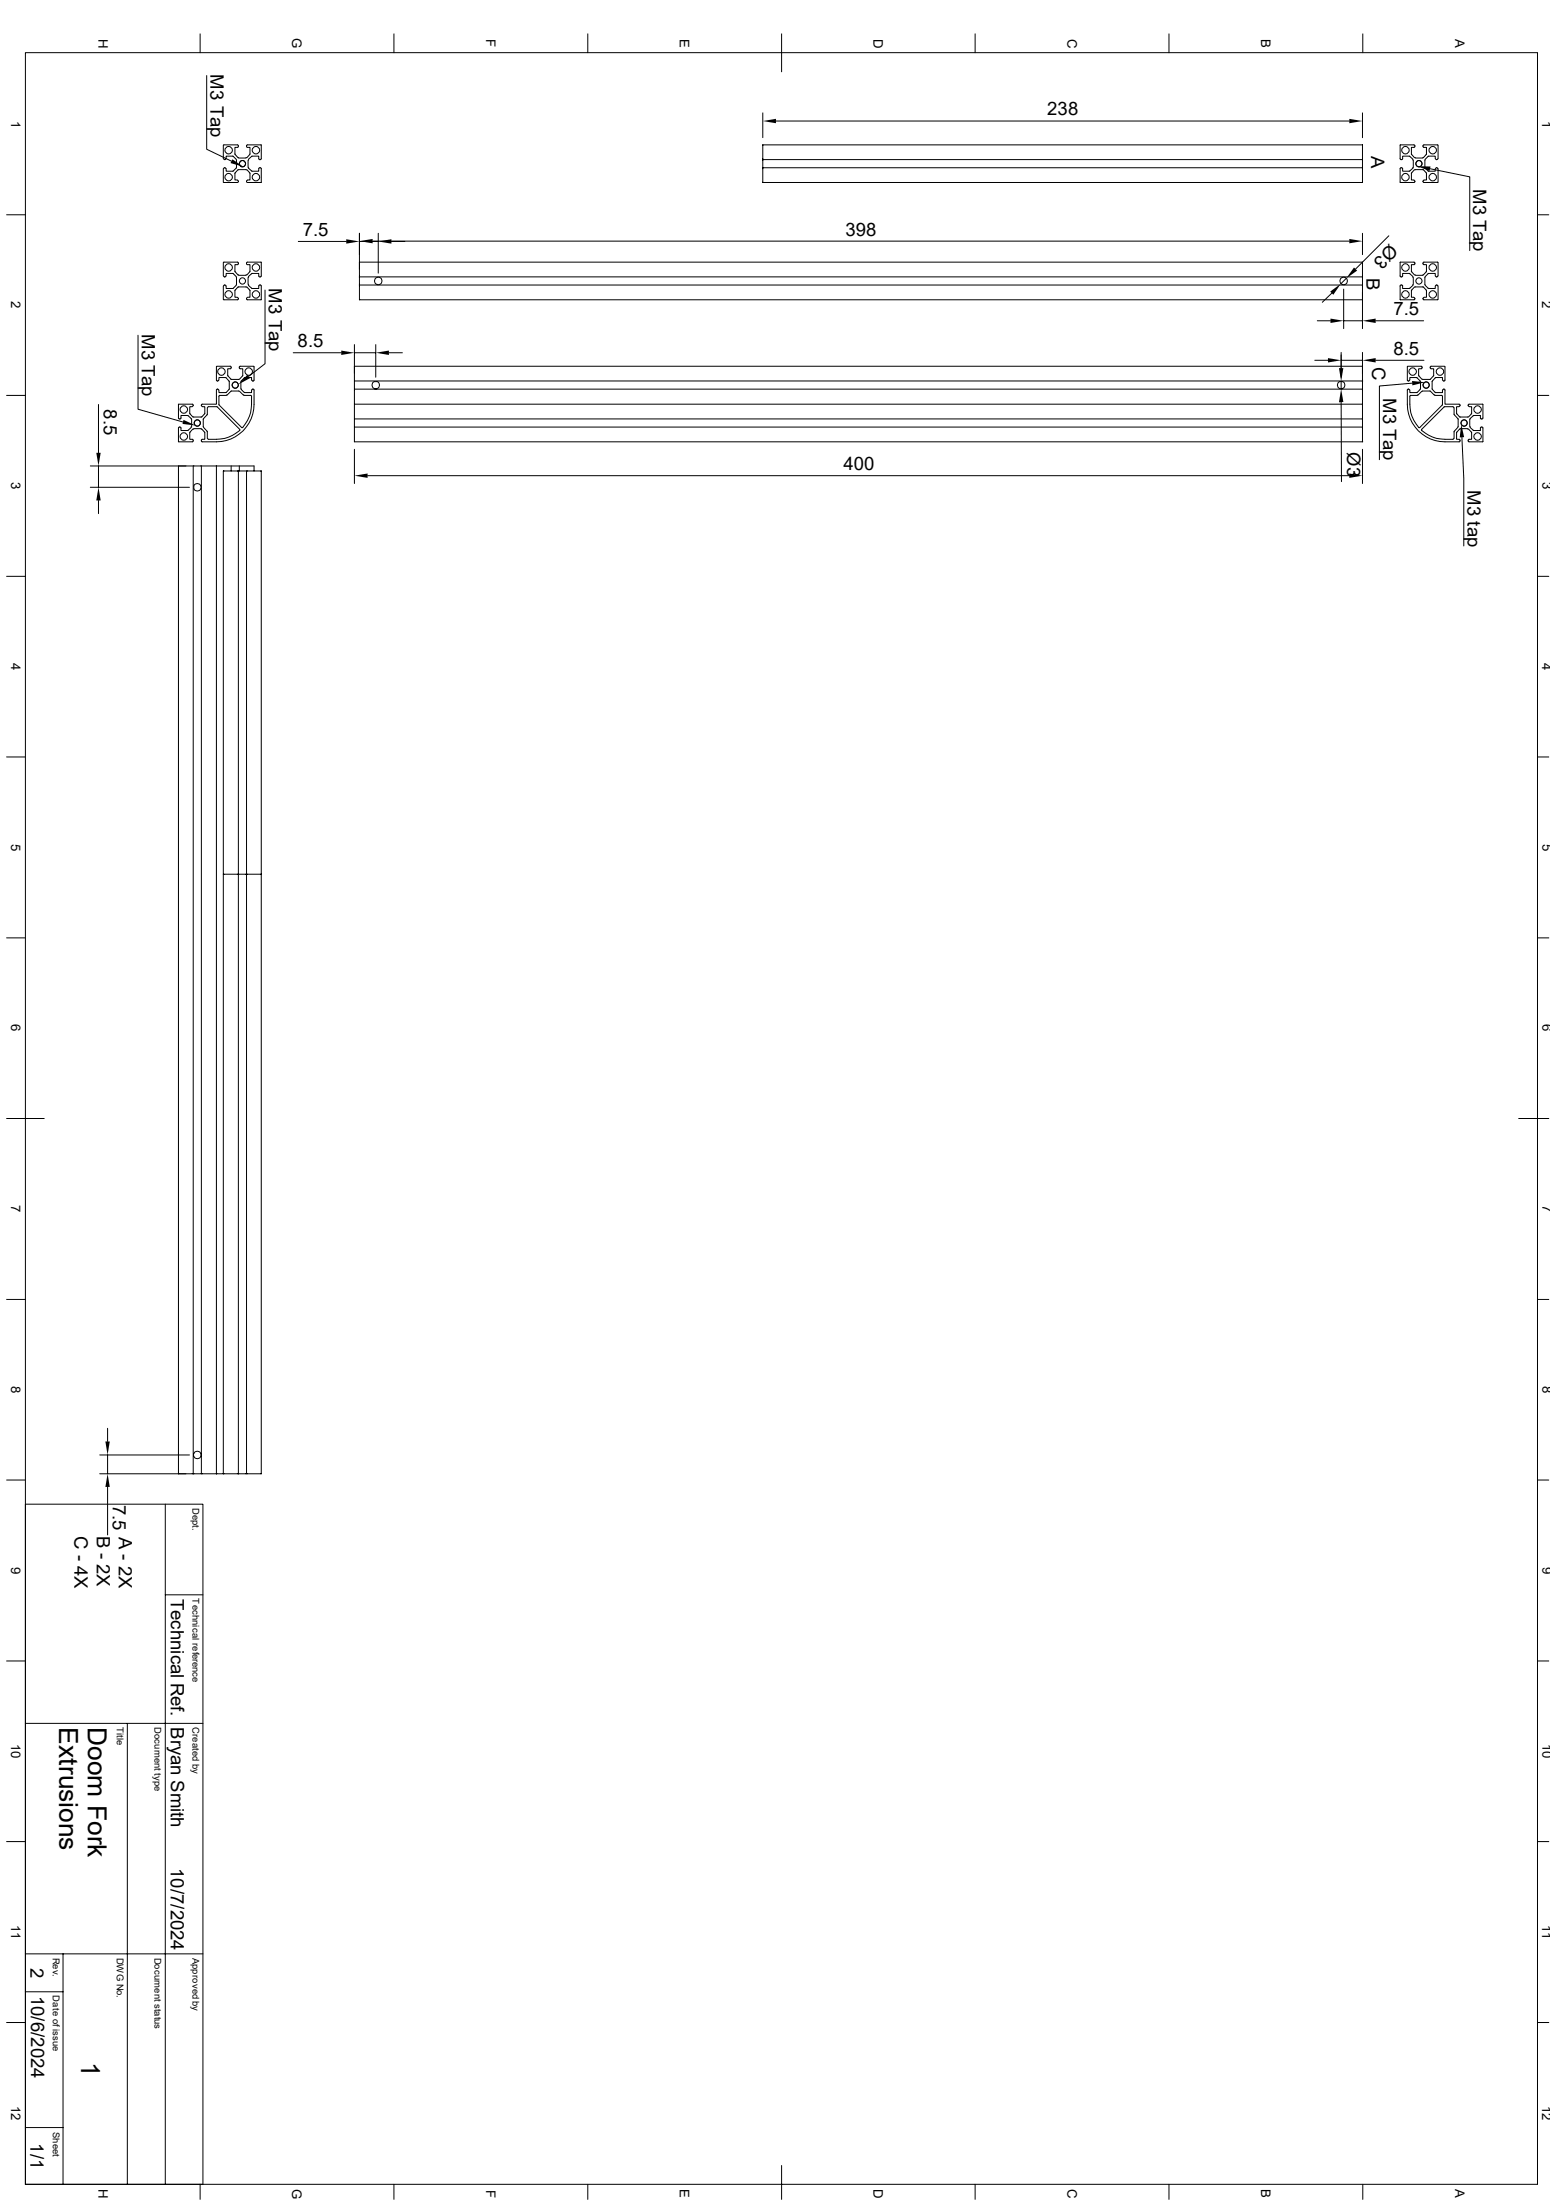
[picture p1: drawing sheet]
<svg xmlns="http://www.w3.org/2000/svg" width="210mm" height="297mm" viewBox="0 0 210 297" stroke-linecap="round" stroke-linejoin="round" font-family="sans-serif">
<g fill="none" stroke="#000" stroke-width=".13">
<path d="M3.4 7.1h204.1v287.8h-204.1zM27 4.6v2.5M27.9 10.2v10l3.3 1.6M30.1 19.6v1.8M30.2 19.6h1.8a.17 .17 0 0 1 .2 .1 .17 .17 0 0 1-.2 .2h-.3v.9l.4 .5M53.2 4.6v2.5M79.3 4.6v2.5M103 15.2v3.4M104.7 16.3h77.4M105.5 4.6v5.1M131.6 4.6v2.5M157.8 4.6v2.5"/>
<path d="M183.9 15.2v3.4M183.9 4.6v2.5M194.1 19.6h-1.9a.17 .17 0 0 0-.1 .1 .17 .17 0 0 0 .1 .2h.3v.9l-.4 .5M194.1 19.6v1.8M.9 29h2.5M30.1 22.8v1.8M30.1 35.4v1.9M30.1 38.6v1.8M30.2 38.6a.15 .15 0 0 1 .1-.1 .15 .15 0 0 1 .2 .1M30.2 37.3a.15 .15 0 0 0 .1 .1 .15 .15 0 0 0 .2-.1M30.2 35.4h1.8a.17 .17 0 0 1 .2 .2 .17 .17 0 0 1-.2 .1h-.3v1l.4 .4M30.2 22.8a.15 .15 0 0 1 .1-.2 .15 .15 0 0 1 .2 .2"/>
<path d="M30.2 21.4a.15 .15 0 0 0 .1 .1 .15 .15 0 0 0 .2-.1M30.5 37.3v-.4h1l.4 .4M30.5 21.4v-.3h1l.4 .4M31.9 37.4v1.1M31.9 38.5l-.4 .4h-1v-.3M31.9 21.5v1.1l-.4 .5h-1v-.3M32 24.3a.15 .15 0 0 1 .2 .2 .15 .15 0 0 1-.2 .1h-1.8M32.1 38.8h1.2M32.1 38.7l-.4 .5v.9h.3M32.1 37.1h.1M32.1 22.9h1.2M32.1 22.9l-.4 .5v.9h.3"/>
<path d="M32.1 21.3h.1M32.2 37.2h1M32.2 21.3h1M33.3 37.1h-.1M33.3 21.3h-.1M33.3 38.7l.4 .5v.9h-.3M33.3 37.1l.4-.4v-1h-.3a.17 .17 0 0 1-.1-.1 .17 .17 0 0 1 .1-.2h1.9v1.9a.17 .17 0 0 1-.2 .1 .17 .17 0 0 1-.2-.1v-.4h-.9l-.5 .4M33.3 21.3l.4-.5v-.9h-.3a.17 .17 0 0 1-.1-.2 .17 .17 0 0 1 .1-.1h1.9v1.8a.17 .17 0 0 1-.2 .2 .17 .17 0 0 1-.2-.2v-.3h-.9l-.5 .4M33.3 22.9l.4 .5v.9h-.3M33.5 21.6v1M33.5 37.5v.9M33.5 38.4l.1 .1"/>
<path d="M33.5 38.5l.5 .4h.9v-.3a.17 .17 0 0 1 .2-.1 .17 .17 0 0 1 .2 .1v1.9h-1.9a.15 .15 0 0 1-.1-.2 .15 .15 0 0 1 .1-.1M33.5 22.6l.1 .1M33.5 22.7l.5 .4h.9v-.3a.17 .17 0 0 1 .2-.2 .17 .17 0 0 1 .2 .2v1.8h-1.9a.15 .15 0 0 1-.1-.1 .15 .15 0 0 1 .1-.2M33.6 37.4l-.1 .1M33.6 21.5l-.1 .1M35.8 39.2v9.9l-2.2 1.7M40.3 32.6h6.4M48.5 38.5v2h135.4M48.5 37.4v1.1h135.4M48.5 35.4h135.4v2M48.5 37.4h135.4M48.5 31.5v5.9"/>
<path d="M48.5 32.6h2.6M50.3 32.6h131.8M51.1 31.5v5.4M52.8 32.6h1.9M103 22.6v2h80.9v-2M103 21.5v1.1h80.9M179.7 39.6l-1.2 1.2M181.4 39v5.4M181.7 37.6l-.7 .7M183.9 38.5v5.9M183.9 21.5v-1.9h-80.9v1.9h80.9v1.1M183.9 37.4v1.1"/>
<path d="M183.9 31.5v2.9M187.5 31.8l-4.5 4.5M190.7 37.4v.1M190.7 21.5v.1M190.7 38.4v.1M190.7 38.5l-.5 .4h-.9v-.3a.17 .17 0 0 0-.2-.1 .17 .17 0 0 0-.1 .1v1.9h1.8a.15 .15 0 0 0 .2-.2 .15 .15 0 0 0-.2-.1M190.7 22.6v.1M190.7 22.7l-.5 .4h-.9v-.3a.17 .17 0 0 0-.2-.2 .17 .17 0 0 0-.1 .2v1.8h1.8a.15 .15 0 0 0 .2-.1 .15 .15 0 0 0-.2-.2M190.8 21.6v1M190.8 37.5v.9M190.9 38.7l-.4 .5v.9h.3M190.9 37.1l-.4-.4v-1h.3a.17 .17 0 0 0 .2-.1 .17 .17 0 0 0-.2-.2h-1.8v1.9a.17 .17 0 0 0 .1 .1 .17 .17 0 0 0 .2-.1v-.4h.9l.5 .4"/>
<path d="M190.9 21.3l-.4-.5v-.9h.3a.17 .17 0 0 0 .2-.2 .17 .17 0 0 0-.2-.1h-1.8v1.8a.17 .17 0 0 0 .1 .2 .17 .17 0 0 0 .2-.2v-.3h.9l.5 .4M190.9 22.9l-.4 .5v.9h.3M191 38.8h1.1M191 37.1h.1M191 22.9h1.1M191 21.3h.1M191.1 37.2h.9M191.1 21.3h.9M192.1 38.7l.4 .5v.9h-.3M192.1 37.1h-.1M192.1 22.9l.4 .5v.9h-.3M192.1 21.3h-.1"/>
<path d="M192.2 24.3a.15 .15 0 0 0-.1 .2 .15 .15 0 0 0 .1 .1h1.9M192.4 37.4v1.1M192.4 38.5l.4 .4h.9v-.3M192.4 21.5l-.1 1.1 .5 .5h.9v-.3M193 22.8l5.4 1.1v9.9M193.7 37.3v-.4h-.9l-.4 .4M193.7 21.4v-.3h-.9l-.4 .4M193.8 38.6a.15 .15 0 0 1 .1-.1 .15 .15 0 0 1 .2 .1M193.8 37.3a.15 .15 0 0 0 .1 .1 .15 .15 0 0 0 .2-.1M193.8 22.8a.15 .15 0 0 1 .1-.2 .15 .15 0 0 1 .2 .2M193.8 21.4a.15 .15 0 0 0 .1 .1 .15 .15 0 0 0 .2-.1M194.1 35.4h-1.9a.17 .17 0 0 0-.1 .2 .17 .17 0 0 0 .1 .1h.3v1l-.4 .4"/>
<path d="M194.1 22.8v1.8M194.1 35.4v1.9M194.1 38.6v1.8M207.5 29h1.5M.9 53.4h2.5M13.3 54.6v6.5M18.6 45.3v9.9l6.1 1.8M25.8 56.5v.1M25.8 57.7l-.4 .4h-1v-.3a.17 .17 0 0 0-.1-.1 .17 .17 0 0 0-.2 .1v1.8h1.9a.17 .17 0 0 0 .1-.1 .17 .17 0 0 0-.1-.2h-.4v-.9l.4-.5M25.8 57.6v.1M25.9 56.6v1M26 54.9a.15 .15 0 0 0 .1-.2 .15 .15 0 0 0-.1-.1h-1.9v1.8a.17 .17 0 0 0 .2 .2 .17 .17 0 0 0 .1-.2v-.3h1l.4 .4"/>
<path d="M26 54.9h-.4v.9l.4 .5M26.1 56.3h1.1M26.2 57.9l-.1 .1M26.2 57.9h.9M27.1 57.9l.1 .1M27.3 54.9h.3v.9l-.4 .5M27.5 57.7l.5 .6v.9M28 55v1l-.6 .6 .1 1.1M28 55l.1-.1h1.2l3.1 3.1a4.1 4.1 0 0 1-3.2 1.3h-1.1l-.1-.1M29.3 49.5l-.1 1.8a.15 .15 0 0 0 .2 .1 .15 .15 0 0 0 .1-.1M29.3 49.4h1.8a.17 .17 0 0 1 .1 .2 .17 .17 0 0 1-.1 .2h-.4v.9l.5 .5h1.1M29.5 52.7a.15 .15 0 0 0-.1-.2 .15 .15 0 0 0-.2 .2v1.9h-1.9a.15 .15 0 0 0-.1 .1 .15 .15 0 0 0 .1 .2"/>
<path d="M29.5 51.3v-.3h1l.4 .5v1l-.4 .5M29.5 52.7v.3h1M30.6 53.4h-1l-.1 .1v1.2l3.1 3a4.1 4.1 0 0 0 1.4-3.1v-1.1l-.1-.1h-1M30.6 53.3h.1M32 40.2a.15 .15 0 0 1 .2 .1 .15 .15 0 0 1-.2 .2l-1.8-.1M32.3 52.8h-1.1l-.6 .5M32.3 52.8l.6 .5M32.5 51.5v1M32.6 52.5v.1M32.6 52.6l.4 .4M32.6 51.4v.1M32.9 53.3h.1"/>
<path d="M34 51.3v-.3h-1l-.4 .4M34 52.7v.3h-1M34 52.7a.15 .15 0 0 1 .1-.2 .15 .15 0 0 1 .2 .2 7.3 7.3 0 0 1-.7 4.4 5.1 5.1 0 0 1-4.4 2.5h-1.9a.17 .17 0 0 1-.1-.1 .17 .17 0 0 1 .1-.2h.3v-.9l-.4-.5M34.2 49.4h-1.8a.17 .17 0 0 0-.1 .2 .17 .17 0 0 0 .1 .2h.4v.9l-.5 .5M34.2 49.5l.1 1.8a.15 .15 0 0 1-.2 .1 .15 .15 0 0 1-.1-.1M39.6 47.6h6.5M47.8 46.5v3.9M47.8 47.6h2.9M47.8 56.6h136.1v1.1h-136.1M47.8 52.5h136.1M48.5 40.5h.1M50.5 52.5h.4"/>
<path d="M50.7 46.5v4.4M50.9 52.5a.49 .49 0 0 0 .3-.5 .49 .49 0 0 0-.3-.5h-.4a.49 .49 0 0 0-.3 .5 .49 .49 0 0 0 .3 .5M52.5 47.6h1.8M177.5 48.6h1.7M177.8 43.3h1.8M180.8 52.5h.4M181 51.5v1a.5 .5 0 0 0 .5-.4 .5 .5 0 0 0-.3-.6h-.4a.49 .49 0 0 0-.3 .5 .49 .49 0 0 0 .3 .5M181 54.3l.1 10.7M181 47.6v3.3M181 48.6h2.9M181.4 43.3h2.5M183.9 47.6v3.8h-136.1"/>
<path d="M183.9 49.4h-136.1v10.2h136.1v-1.9M183.9 54.6v2M183.9 52.5v2.1h-136.1M183.9 59.6h.1M183.9 51.4v1.1M185.7 48.6h6.5M185.7 43.3h6.5M190 49.4h1.8a.17 .17 0 0 1 .1 .2 .17 .17 0 0 1-.1 .2h-.3v.9l.4 .5M190 49.5l-.1 1.8a.15 .15 0 0 0 .2 .1 .15 .15 0 0 0 .1-.1M190.2 52.7a.15 .15 0 0 0-.1-.2 .15 .15 0 0 0-.2 .2 7.3 7.3 0 0 0 .7 4.4 5.1 5.1 0 0 0 4.4 2.5h1.9a.17 .17 0 0 0 .2-.1 .17 .17 0 0 0-.2-.2h-.3v-.9l.4-.5M190.3 51.3v-.3h.9l.5 .4M190.3 52.7v.3h1"/>
<path d="M190.6 51.7l-4.4 .4v10M191.3 53.4h-1a5 5 0 0 0 1.2 4.3l3.2-3v-1.2l-.1-.1h-.9M191.4 53.3h-.1M191.6 51.4l.1 .1M191.7 52.5l-.1 .1M191.7 52.6l-.4 .4M191.7 51.5v1M191.9 52.8l-.5 .5M191.9 52.8h1.1l.6 .5M192.2 40.2a.15 .15 0 0 0-.1 .1 .15 .15 0 0 0 .1 .2l1.9-.1M193.6 53.3h.1M194.7 52.7v.3h-1"/>
<path d="M194.7 51.3v-.3h-.9l-.5 .5v1l.4 .5M194.7 52.7a.15 .15 0 0 1 .2-.2 .15 .15 0 0 1 .1 .2v1.9h1.9a.15 .15 0 0 1 .2 .1 .15 .15 0 0 1-.2 .2M195 49.5v1.8a.15 .15 0 0 1-.1 .1 .15 .15 0 0 1-.2-.1M195 49.4h-1.8a.17 .17 0 0 0-.2 .2 .17 .17 0 0 0 .2 .2h.3v.9l-.5 .5h-1.1M196.2 55l-.1-.1h-1.2l-3 3.1a4.1 4.1 0 0 0 3.1 1.3h1.1l.1-.1M196.3 55v1l.5 .6v1.1M196.8 57.7l-.5 .6v.9M196.9 54.9h-.3v.9l.4 .5M197 56.3h1.2M197.1 57.9l-.1 .1M197.1 57.9h1M197.3 59.1l.3 5.5v9.1"/>
<path d="M198.1 57.9l.1 .1M198.3 54.9a.15 .15 0 0 1-.1-.2 .15 .15 0 0 1 .1-.1h1.9v1.8a.17 .17 0 0 1-.2 .2 .17 .17 0 0 1-.2-.2v-.3h-.9l-.5 .4M198.3 54.9h.3v.9l-.4 .5M198.4 56.6v1M198.4 57.7l.5 .4h.9v-.3a.17 .17 0 0 1 .2-.1 .17 .17 0 0 1 .2 .1v1.8h-1.9a.17 .17 0 0 1-.1-.1 .17 .17 0 0 1 .1-.2h.3v-.9l-.4-.5M198.4 57.6l.1 .1M198.5 56.5l-.1 .1M207.5 53.4h1.5M.9 77.8h2.5M12.2 62.9h12.9M12.2 65.8h13.4M13.3 62.9v2.9"/>
<path d="M13.3 67.6v1.7M26.1 62.9v136.1M27.1 65.6a.49 .49 0 0 0-.5-.3 .49 .49 0 0 0-.4 .3v.4a.49 .49 0 0 0 .4 .3 .49 .49 0 0 0 .5-.3M27.1 65.6v.4M27.2 62.9v136.1M29.2 62.9h5.1v.7M29.2 62.9h-5.1v136.1M29.2 62.9l.1 136.1M31.2 62.9v.7M32.2 63.6h-2.1v54.4M32.3 62.9v.7M33.3 63.6h2v135.4h-2"/>
<path d="M47.8 60.7v4.6M49.6 64.2h132.5M183.9 60.7v4.6M207.5 77.8h1.5M.9 102.2h2.5M35.3 118h-2v81h-1.1M207.5 102.2h1.5M.9 126.6h2.5M207.5 126.6h1.5M.9 151h5.1M205 151h4M.9 175.4h2.5"/>
<path d="M207.5 175.4h1.5M.9 199.8h2.5M13.5 196.4h12.1M14.5 192.8v1.8M14.5 196.4v2.6M26.1 199h1.1M26.1 199h-12.6M27.1 196.3a.5 .5 0 0 0-.8-.3 .5 .5 0 0 0 0 .8 .5 .5 0 0 0 .8-.2M27.1 196.3v.3M27.2 199h2.9M30.1 199v-81h2.1v-54.4h1.1v54.4h-1.1v81M30.1 199h2.1"/>
<path d="M207.5 199.8h1.5M14.5 200.7v6.5M22.3 203.1v91.8M22.3 215.3h5.1M.9 224.2h2.5M3.4 232.7h24M17.2 232.7v62.2M207.5 224.2h1.5M.9 248.6h2.5M207.5 248.6h1.5M.9 273.1h2.5M3.4 268.9h5.1"/>
<path d="M3.4 263.8h24M8.5 263.8v31.1M207.5 273h1.5M3.4 294.9v-91.8h24v91.8M3.4 287.2h5.1M27 294.9v2M53.2 294.9v2M79.3 294.9v2M105.5 292.4v4.5M131.6 294.9v2M157.8 294.9v2M183.9 294.9v2"/>
<circle cx="30.9" cy="23.9" r=".5"/>
<circle cx="30.9" cy="20.3" r=".5"/>
<circle cx="30.9" cy="39.7" r=".5"/>
<circle cx="30.9" cy="36.1" r=".5"/>
<circle cx="32.7" cy="37.9" r=".43"/>
<circle cx="32.7" cy="22.1" r=".43"/>
<circle cx="34.6" cy="23.9" r=".5"/>
<circle cx="34.6" cy="36.1" r=".5"/>
<circle cx="34.6" cy="20.3" r=".5"/>
<circle cx="34.6" cy="39.7" r=".5"/>
<circle cx="51.1" cy="37.9" r=".51"/>
<circle cx="181.4" cy="37.9" r=".51"/>
<circle cx="189.7" cy="23.9" r=".5"/>
<circle cx="189.7" cy="20.3" r=".5"/>
<circle cx="189.7" cy="36.1" r=".5"/>
<circle cx="189.7" cy="39.7" r=".5"/>
<circle cx="191.5" cy="22.1" r=".43"/>
<circle cx="191.5" cy="37.9" r=".43"/>
<circle cx="193.4" cy="23.9" r=".5"/>
<circle cx="193.4" cy="20.3" r=".5"/>
<circle cx="193.4" cy="36.1" r=".5"/>
<circle cx="193.4" cy="39.7" r=".5"/>
<circle cx="24.8" cy="55.3" r=".5"/>
<circle cx="24.8" cy="58.9" r=".5"/>
<circle cx="26.6" cy="57.1" r=".43"/>
<circle cx="29.9" cy="50.1" r=".5"/>
<circle cx="31.7" cy="52" r=".43"/>
<circle cx="31.8" cy="52" r=".43"/>
<circle cx="33.6" cy="50.1" r=".5"/>
<circle cx="190.7" cy="50.2" r=".5"/>
<circle cx="192.5" cy="52" r=".43"/>
<circle cx="194.3" cy="50.2" r=".5"/>
<circle cx="197.6" cy="57.1" r=".43"/>
<circle cx="199.4" cy="55.3" r=".5"/>
<circle cx="199.4" cy="58.9" r=".5"/>
</g>
<g fill="#000">
<path d="M103 16.3l1.7-.3v.6zM182.1 16l1.8 .3-1.8 .3zM31.4 21.5l1.5 1-1.8-.5zM46.7 32.3l1.8 .3-1.8 .3zM48.5 32.6l1.8-.3v.6zM51.1 32.6l1.7-.3v.6zM179.5 39.4l1.5-1.1-1 1.5zM182.1 32.3l1.8 .3-1.8 .3zM182.8 36.1l.4 .4-1.5 1.1zM191.3 22.4l1.8 .1-.1 .6zM24.8 56.7l1.6 .7-1.8-.2zM33.4 50.6l.3 .5-1.5 .8z"/>
<path d="M46.1 47.3l1.7 .3-1.7 .3zM50.7 47.6l1.8-.3v.6zM179.2 48.3l1.8 .3-1.8 .3zM179.6 43l1.8 .3-1.8 .3zM180.7 49.7h.6l-.3 1.8zM181 52.5l.3 1.8h-.6zM183.9 43.3l1.8-.3v.6zM183.9 48.6l1.8-.3v.6zM190.6 51.4l1.8 .2-1.8 .4zM197.2 57.3l.4 1.7-.6 .1zM13.3 65.8l.3 1.8h-.6zM13 61.1h.6l-.3 1.8z"/>
<path d="M47.8 64.2l1.8-.3v.6zM182.1 63.9l1.8 .3-1.8 .3zM14.2 194.6h.6l-.3 1.8zM14.5 199l.3 1.7h-.6z"/>
</g>
<g font-size="3.6">
<text x="8" y="233.2" transform="rotate(90 8 233.2)">Extrusions</text>
<text x="11.9" y="233.2" transform="rotate(90 11.9 233.2)">Doom Fork</text>
<text x="11" y="278.3" transform="rotate(90 11 278.3)">1</text>
</g>
<g font-size="2.5">
<text x="28.4" y="10" transform="rotate(90 28.4 10)">M3 Tap</text>
<text x="141.4" y="15.6">238</text>
<text x="185.1" y="21" transform="rotate(90 185.1 21)">A</text>
<text x="198.8" y="25.5" transform="rotate(90 198.8 25.5)">M3 Tap</text>
<text x="40.9" y="31.8">7.5</text>
<text x="114.1" y="31.8">398</text>
<text x="187.6" y="32.9" transform="rotate(135 187.6 32.9)">Ø3</text>
<text x="36.3" y="38.9" transform="rotate(90 36.3 38.9)">M3 Tap</text>
<text x="184.4" y="37.5" transform="rotate(90 184.4 37.5)">B</text>
<text x="19.1" y="45.1" transform="rotate(90 19.1 45.1)">M3 Tap</text>
<text x="40.2" y="46.9">8.5</text>
<text x="188.1" y="42.5">7.5</text>
<text x="188.1" y="47.9">8.5</text>
<text x="185.2" y="49.5" transform="rotate(90 185.2 49.5)">C</text>
<text x="186.7" y="53.7" transform="rotate(90 186.7 53.7)">M3 Tap</text>
<text x="14" y="55.2" transform="rotate(90 14 55.2)">8.5</text>
<text x="113.8" y="63.5">400</text>
<text x="181.8" y="61.1" transform="rotate(90 181.8 61.1)">Ø3</text>
<text x="198.1" y="66.2" transform="rotate(90 198.1 66.2)">M3 tap</text>
<text x="15.2" y="203.1" transform="rotate(90 15.2 203.1)">7.5</text>
<text x="10.1" y="207.4" transform="rotate(90 10.1 207.4)">C - 4X</text>
<text x="13.1" y="207.3" transform="rotate(90 13.1 207.3)">B - 2X</text>
<text x="16" y="207.5" transform="rotate(90 16 207.5)">A - 2X</text>
<text x="23.1" y="215.8" transform="rotate(90 23.1 215.8)">Technical Ref.</text>
<text x="23.1" y="233.2" transform="rotate(90 23.1 233.2)">Bryan Smith</text>
<text x="23.1" y="252.2" transform="rotate(90 23.1 252.2)">10/7/2024</text>
<text x="4.1" y="265.6" transform="rotate(90 4.1 265.6)">2</text>
<text x="4.2" y="269.4" transform="rotate(90 4.2 269.4)">10/6/2024</text>
<text x="4.1" y="289.4" transform="rotate(90 4.1 289.4)">1/1</text>
</g>
<g font-size="1.8">
<text x="13.3" y="5.2" transform="rotate(90 13.3 5.2)">H</text>
<text x="39.5" y="5.2" transform="rotate(90 39.5 5.2)">G</text>
<text x="65.6" y="5.3" transform="rotate(90 65.6 5.3)">F</text>
<text x="91.8" y="5.2" transform="rotate(90 91.8 5.2)">E</text>
<text x="117.9" y="5.2" transform="rotate(90 117.9 5.2)">D</text>
<text x="144.1" y="5.2" transform="rotate(90 144.1 5.2)">C</text>
<text x="170.2" y="5.2" transform="rotate(90 170.2 5.2)">B</text>
<text x="196.4" y="5.2" transform="rotate(90 196.4 5.2)">A</text>
<text x="1.5" y="16.3" transform="rotate(90 1.5 16.3)">1</text>
<text x="208.2" y="16.3" transform="rotate(90 208.2 16.3)">1</text>
<text x="1.5" y="40.7" transform="rotate(90 1.5 40.7)">2</text>
<text x="208.2" y="40.7" transform="rotate(90 208.2 40.7)">2</text>
<text x="1.5" y="65.1" transform="rotate(90 1.5 65.1)">3</text>
<text x="208.2" y="65.1" transform="rotate(90 208.2 65.1)">3</text>
<text x="1.5" y="89.5" transform="rotate(90 1.5 89.5)">4</text>
<text x="208.2" y="89.5" transform="rotate(90 208.2 89.5)">4</text>
<text x="1.5" y="113.9" transform="rotate(90 1.5 113.9)">5</text>
<text x="208.2" y="113.9" transform="rotate(90 208.2 113.9)">5</text>
<text x="1.5" y="138.3" transform="rotate(90 1.5 138.3)">6</text>
<text x="208.2" y="138.3" transform="rotate(90 208.2 138.3)">6</text>
<text x="1.5" y="162.7" transform="rotate(90 1.5 162.7)">7</text>
<text x="208.2" y="162.7" transform="rotate(90 208.2 162.7)">7</text>
<text x="1.5" y="187.1" transform="rotate(90 1.5 187.1)">8</text>
<text x="208.2" y="187.1" transform="rotate(90 208.2 187.1)">8</text>
<text x="1.5" y="211.5" transform="rotate(90 1.5 211.5)">9</text>
<text x="208.2" y="211.5" transform="rotate(90 208.2 211.5)">9</text>
<text x="1.5" y="235.5" transform="rotate(90 1.5 235.5)">10</text>
<text x="208.2" y="235.5" transform="rotate(90 208.2 235.5)">10</text>
<text x="1.5" y="259.9" transform="rotate(90 1.5 259.9)">11</text>
<text x="208.2" y="259.8" transform="rotate(90 208.2 259.8)">11</text>
<text x="1.5" y="284.3" transform="rotate(90 1.5 284.3)">12</text>
<text x="208.2" y="284.3" transform="rotate(90 208.2 284.3)">12</text>
<text x="13.3" y="295.5" transform="rotate(90 13.3 295.5)">H</text>
<text x="39.5" y="295.5" transform="rotate(90 39.5 295.5)">G</text>
<text x="65.6" y="295.7" transform="rotate(90 65.6 295.7)">F</text>
<text x="91.8" y="295.6" transform="rotate(90 91.8 295.6)">E</text>
<text x="117.9" y="295.5" transform="rotate(90 117.9 295.5)">D</text>
<text x="144.1" y="295.5" transform="rotate(90 144.1 295.5)">C</text>
<text x="170.2" y="295.6" transform="rotate(90 170.2 295.6)">B</text>
<text x="196.4" y="295.6" transform="rotate(90 196.4 295.6)">A</text>
</g>
<g font-size="1.3">
<text x="26" y="203.6" transform="rotate(90 26 203.6)">Dept.</text>
<text x="26" y="215.8" transform="rotate(90 26 215.8)">Technical reference</text>
<text x="15.7" y="233.2" transform="rotate(90 15.7 233.2)">Title</text>
<text x="20.9" y="233.2" transform="rotate(90 20.9 233.2)">Document type</text>
<text x="26" y="233.2" transform="rotate(90 26 233.2)">Created by</text>
<text x="7.1" y="264.3" transform="rotate(90 7.1 264.3)">Rev.</text>
<text x="7.1" y="269.4" transform="rotate(90 7.1 269.4)">Date of issue</text>
<text x="15.7" y="264.3" transform="rotate(90 15.7 264.3)">DWG No.</text>
<text x="20.9" y="264.3" transform="rotate(90 20.9 264.3)">Document status</text>
<text x="26" y="264.3" transform="rotate(90 26 264.3)">Approved by</text>
<text x="7.1" y="287.8" transform="rotate(90 7.1 287.8)">Sheet</text>
</g>
</svg>
